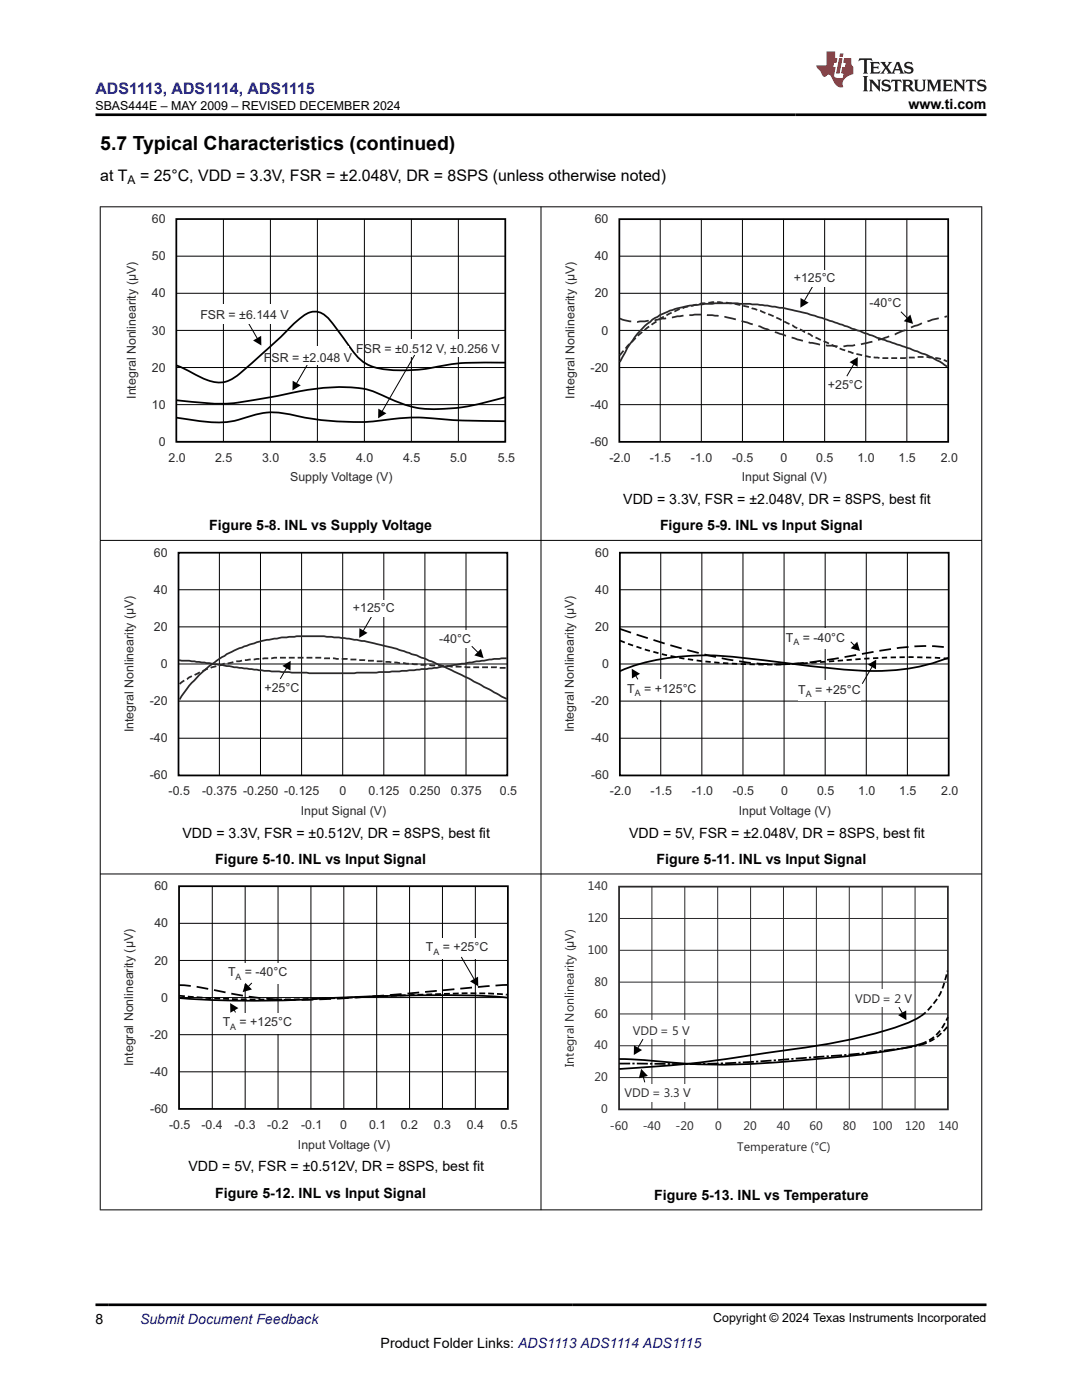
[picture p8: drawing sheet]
<svg xmlns="http://www.w3.org/2000/svg" width="216mm" height="279mm" viewBox="0 0 216 279" stroke-linecap="round" stroke-linejoin="round" font-family="sans-serif">
<g fill="none" stroke="#000" stroke-width=".2">
<path d="M35.2 51.1h65.6M35.2 58.5h65.6M44.6 43.7v44.5M54 43.7v44.5M63.3 43.7v44.5M72.7 43.7v44.5M82.1 43.7v44.5M91.5 43.7v44.5M35.2 65.9h65.6M35.2 73.3h65.6M49.5 64.4l1.9 3.2M62.4 71l-3.3 5.6"/>
<path d="M35.2 80.8h65.6M35.2 88.2h65.6"/>
</g>
<path d="M35.2 43.7h65.6v44.5h-65.6zM100.8 72.4a57 57 0 0 0-14.3 .9 29.4 29.4 0 0 1-11.9 0 9.9 9.9 0 0 1-5.3-4.7l-1.3-1.8a17.1 17.1 0 0 0-3.7-4.2 4.1 4.1 0 0 0-4.7 1.2l-4.1 4-5.8 5.2a11 11 0 0 1-5.3 3.3 10 10 0 0 1-6.1-1.9l-3.1-1.5M100.8 79.3a46.3 46.3 0 0 1-13.8 2.3 21.2 21.2 0 0 1-10.7-2.7 15.8 15.8 0 0 0-8.5-1.7 72.8 72.8 0 0 0-13.9 2.1l-2.4 .4a36.1 36.1 0 0 1-14.1 .4l-2.2-.2M35.2 83.4a46.9 46.9 0 0 0 10.1 .8l2.9-.6a15.9 15.9 0 0 1 11.1-.6 54.9 54.9 0 0 0 20.4 .5 65.8 65.8 0 0 1 11.8 .4l9.3 .2" fill="none" stroke="#000" stroke-width=".35"/>
<path d="M50.5 67.9l1.6-.9 .1 1.9zM58.4 76l1.6 .9-1.6 1z" fill="#000"/>
<g fill="#fff">
<path d="M58.3 69h11.2v3.8h-11.2z" fill-rule="evenodd"/>
<path d="M38.8 60.8h16.9v3.9h-16.9z" fill-rule="evenodd"/>
<path d="M76 67.6h19v3.5h-19z" fill-rule="evenodd"/>
</g>
<g fill="none" stroke="#000" stroke-width=".2">
<path d="M123.6 51.1h65.6M123.6 58.5h65.6M131.7 43.7v44.4M139.9 43.7v44.4M148.1 43.7v44.4M156.3 43.7v44.4M162.7 56.2l-2.2 3.9M164.5 43.7v44.4M172.8 43.7v44.4M181 43.7v44.4M82.7 70.9l-6.5 11.2M123.6 65.9h65.6"/>
<path d="M123.6 73.3h65.6M170.4 72.6l-1.4 2.5M123.6 80.8h65.6"/>
</g>
<path d="M159.7 59.5l1.7 .9-1.7 1zM169.5 72.3l1.7-1-.1 1.9zM75.5 81.6l1.6 .9-1.6 1z" fill="#000"/>
<path d="M123.6 43.7h65.6v44.5h-65.6z" fill="none" stroke="#000" stroke-width=".35"/>
<g fill="#fff">
<path d="M159.2 54h7.1v3.3h-7.1z" fill-rule="evenodd"/>
<path d="M173.4 58.7h7.3v3.5h-7.3z" fill-rule="evenodd"/>
</g>
<g fill="none" stroke="#000" stroke-width=".2">
<path d="M179.8 62.2l1.3 1.3M35.6 117.7h65.6M43.8 110.3v44.4M52 110.3v44.4M60.2 110.3v44.4M68.4 110.3v44.4M76.6 110.3v44.4M84.8 110.3v44.4M93 110.3v44.4M35.6 125.1h65.6M35.6 132.5h65.6M35.6 139.9h65.6"/>
<path d="M57.2 133.2l-1.3 2.3M74.7 122l-2.2 4M35.6 147.3h65.6"/>
</g>
<path d="M180.3 64.1l1.4-1.3 .5 1.8zM56.4 132.9l1.6-1v1.9zM71.7 125.4l1.6 .9-1.6 1z" fill="#000"/>
<path d="M123.7 72.3a25.7 25.7 0 0 1 5.5-7.7 16.9 16.9 0 0 1 9.4-3.7 62.7 62.7 0 0 1 29.9 4.1l10.5 3.8a44.1 44.1 0 0 1 8.5 3.3l1.5 1.1" fill="none" stroke="#2b292a" stroke-width=".35"/>
<path d="M123.7 70.9a30.3 30.3 0 0 1 12-9.2 21.2 21.2 0 0 1 15.4 .2 52 52 0 0 1 8 3.6l2.5 1.2a53.7 53.7 0 0 0 8 3.5 26.3 26.3 0 0 0 10.5 1.3l2.4-.1a16.8 16.8 0 0 1 6.1 .5l.4 .2" fill="none" stroke="#2b292a" stroke-width=".35" stroke-dasharray="1.2 .6" stroke-linecap="butt"/>
<path d="M123.7 63.6a10.9 10.9 0 0 0 5.5 .4l2-.2a57.2 57.2 0 0 1 9.4-1 39.5 39.5 0 0 1 12 2.8l2.5 .8a43.4 43.4 0 0 0 10.5 2.6 28.2 28.2 0 0 0 13.4-2.5l1.5-.6a44 44 0 0 1 8.5-2.8" fill="none" stroke="#2b292a" stroke-width=".35" stroke-dasharray="2.4 1.2" stroke-linecap="butt"/>
<path d="M35.6 110.3h65.6v44.5h-65.6z" fill="none" stroke="#000" stroke-width=".35"/>
<g fill="#fff">
<path d="M71.3 119.8h7v3.3h-7z" fill-rule="evenodd"/>
<path d="M87.6 125.7h7.2v3.5h-7.2z" fill-rule="evenodd"/>
</g>
<g fill="none" stroke="#000" stroke-width=".2">
<path d="M123.7 117.7h65.6M131.8 110.3v44.4M140 110.3v44.4M148.2 110.3v44.4M156.5 110.3v44.4M164.7 110.3v44.4M172.9 110.3v44.4M181.1 110.3v44.4M94.1 129l1.3 1.2M123.7 125.1h65.6M123.7 132.5h65.6M123.7 139.9h65.6"/>
<path d="M123.7 147.3h65.6"/>
</g>
<path d="M94.6 130.8l1.4-1.3 .5 1.8z" fill="#000"/>
<path d="M101.1 139.5l-9-4.8a80.9 80.9 0 0 0-14.4-5.6l-.6-.1a57.8 57.8 0 0 0-20.3-1.8 27.2 27.2 0 0 0-16.5 7 23.1 23.1 0 0 0-4.5 5.4M101.1 131.4l-3.5 .2-12.4 1.9-7.5 .6-6.5 .1-.5 .2h-9l-7.5-.4-7.5-.8-5.9-1-5.1-.5" fill="none" stroke="#2b292a" stroke-width=".35"/>
<path d="M35.8 136.5a27.1 27.1 0 0 1 12.4-4.6l2.5-.3a107.9 107.9 0 0 1 14.5-.2l6 .2 18.9 1.4 11 .3" fill="none" stroke="#2b292a" stroke-width=".35" stroke-dasharray="1.2 .6" stroke-linecap="butt"/>
<path d="M123.7 110.3h65.6v44.5h-65.6z" fill="none" stroke="#000" stroke-width=".35"/>
<g fill="#fff">
<path d="M156.7 125.4h12.5v4h-12.5z" fill-rule="evenodd"/>
<path d="M159.2 135.8h12.5v4h-12.5z" fill-rule="evenodd"/>
<path d="M125.1 135.6h12.4v4h-12.4z" fill-rule="evenodd"/>
</g>
<g fill="none" stroke="#000" stroke-width=".2">
<path d="M126.8 134.8l.5 .8M169.8 128.1l.7 .7M174.1 133l-2 3.5M42.4 176.9v44.4M48.9 176.9v44.4M55.5 176.9v44.4M62 176.9v44.4M68.6 176.9v44.4M75.2 176.9v44.4M81.7 176.9v44.4M88.3 176.9v44.4M94.8 176.9v44.4"/>
<path d="M35.7 184.3h65.6M35.7 199.1h65.6M35.7 191.7h65.6M35.7 213.9h65.6M35.7 206.5h65.6"/>
</g>
<path d="M126.1 133.5l1.6 1-1.6 .9zM169.7 129.4l1.4-1.3 .5 1.8zM173.2 132.6l1.6-1v2z" fill="#000"/>
<path d="M123.7 125.5l3.2 1.1a110.7 110.7 0 0 0 24.5 5.9 75.5 75.5 0 0 0 19.8-1.8 70.7 70.7 0 0 1 14.7-1.8l3.4 .4" fill="none" stroke="#000" stroke-width=".35" stroke-dasharray="2.4 1.2" stroke-linecap="butt"/>
<path d="M123.7 127.8a70.2 70.2 0 0 0 26.2 4.8 203.3 203.3 0 0 0 22.3-1.1 115.1 115.1 0 0 1 17.1-.1" fill="none" stroke="#000" stroke-width=".35" stroke-dasharray="1.1 .7" stroke-linecap="butt"/>
<path d="M189.2 131.3a40.6 40.6 0 0 1-18.2 2.5l-5.7-.5-10.3-1.2a87.4 87.4 0 0 0-18-1.2 39.5 39.5 0 0 0-13.3 3M35.7 176.9h65.6v44.4h-65.6z" fill="none" stroke="#000" stroke-width=".35"/>
<g fill="#fff">
<path d="M84.9 187.2h12.5v4h-12.5z" fill-rule="evenodd"/>
<path d="M44.3 202.2h12.5v4h-12.5z" fill-rule="evenodd"/>
</g>
<path d="M92 191l2.7 4.5M46.7 201.5l.3 .6" fill="none" stroke="#000" stroke-width=".2"/>
<path d="M93.8 195.8l1.6-.9v1.9zM45.9 200.2l1.7 1-1.6 .9z" fill="#000"/>
<path d="M101.3 199.1a241 241 0 0 0-29.3-.2 366.9 366.9 0 0 1-25.4 .8l-10.8-.5" fill="none" stroke="#000" stroke-width=".35"/>
<path d="M35.7 196.6a56.6 56.6 0 0 1 10.1 1.6 70.8 70.8 0 0 0 20 1.2l10.4-.7 20.3-1.8 4.8-.3" fill="none" stroke="#000" stroke-width=".35" stroke-dasharray="2.4 1.2" stroke-linecap="butt"/>
<path d="M35.7 198.7a265.9 265.9 0 0 0 36.8 .3l5.9-.3a177.3 177.3 0 0 1 22.7-.2" fill="none" stroke="#000" stroke-width=".35" stroke-dasharray="1.2 .6" stroke-linecap="butt"/>
<path d="M45.4 192.2h12.5v4h-12.5z" fill-rule="evenodd" fill="#fff"/>
<path d="M50.3 196.2l-.8 .7" fill="none" stroke="#000" stroke-width=".2"/>
<path d="M49 196.2l1.3 1.3-1.9 .5z" fill="#000"/>
<g fill="none" stroke="#2b292a" stroke-width=".2">
<path d="M130.1 177v44.4M136.6 177v44.4M143.2 177v44.4M149.8 177v44.4M156.3 177v44.4M162.9 177v44.4M169.5 177v44.4M176 177v44.4M182.6 177v44.4M123.5 196h65.6M123.5 189.7h65.6M123.5 183.3h65.6"/>
<path d="M123.5 215.1h65.6M123.5 208.7h65.6M123.5 202.4h65.6"/>
</g>
<path d="M123.5 177h65.6v44.4h-65.6z" fill="none" stroke="#2b292a" stroke-width=".35"/>
<g fill="#fff">
<path d="M169.9 197.4h11.8v3.6h-11.8z" fill-rule="evenodd"/>
<path d="M125.6 203.6h11.8v3.8h-11.8z" fill-rule="evenodd"/>
</g>
<path d="M128.3 214.8l.4 1.2" fill="none" stroke="#000" stroke-width=".2"/>
<path d="M127.9 213.3l1.4 1.4-1.8 .5z" fill="#000"/>
<path d="M123.9 216.3h14.4v3.5h-14.4z" fill-rule="evenodd" fill="#fff"/>
<path d="M19.9 41.3h176.1M20 41.2v200.3M107.9 41.2v200.3M195.9 41.2v200.3M19.9 107.8h176.1M19.9 174.4h176.1M128.3 207.4l-1.1 1.8M179.4 201l.7 1.2M19.9 241.5h176.1" fill="none" stroke="#000" stroke-width=".2"/>
<path d="M126.5 208.6l1.6 1-1.6 1zM179.2 202.6l1.6-.9 .1 1.9z" fill="#000"/>
<path d="M183.8 202.8a41.6 41.6 0 0 1-12.1 4.2l-1.3 .3a389.4 389.4 0 0 1-24.2 3.9 248.1 248.1 0 0 1-22.6 2.1M183.8 208.3a113.3 113.3 0 0 1-20.8 3 151.9 151.9 0 0 1-29.6 .7l-6.5-.5-3.4-.1" fill="none" stroke="#000" stroke-width=".35"/>
<path d="M123.5 212.3h2.5a285 285 0 0 0 37.4-1.4 173.7 173.7 0 0 0 20.4-2.4" fill="none" stroke="#000" stroke-width=".35" stroke-dasharray="2.2 .4 .4 .4" stroke-linecap="butt"/>
<path d="M183.8 202.8a13.1 13.1 0 0 0 5.2-9.1M183.8 208.3a8.5 8.5 0 0 0 5.3-5.3M183.8 208.5a10.1 10.1 0 0 0 5.2-3.6" fill="none" stroke="#000" stroke-width=".35" stroke-dasharray="1.2 .6" stroke-linecap="butt"/>
<path d="M171.5 11.6l-.2 .6 .5-.2h.6v.1v2.2l-.2 .4h1l-.2-.4v-2.2v-.1h.5l.6 .2-.2-.6zM173.6 12.4l.2 .3v1.6l-.2 .4h1.9l.1-.6a1.08 1.08 0 0 1-1.3 .2v-.7h.6l.4 .2v-.7l-.4 .2h-.6v-.5l.2-.2a1 1 0 0 1 1 .3l-.1-.5zM175.7 12.4l.9 1.1-1 1.2h.9l-.2-.2 .5-.8 .4 .8-.2 .2h1.6l-.2-.2 .2-.5h.9l.1 .5-.1 .2h.9l-.2-.4-.8-1.9h-.5l-.9 2.1-.9-1.1 .9-1h-.8l.2 .2-.4 .6-.4-.6 .2-.2zM179 12.8l.4 1h-.7zM180.7 12.5a.65 .65 0 0 0-.2 .7 .65 .65 0 0 0 .6 .5l.6 .1 .1 .3a.79 .79 0 0 1-.7 .4 .79 .79 0 0 1-.7-.5l.1 .7 .2-.1a.93 .93 0 0 0 1.1 0 .93 .93 0 0 0 .4-.9 1.46 1.46 0 0 0-1.2-.6l-.1-.3a1.09 1.09 0 0 1 1.2 .2l-.2-.6-.1 .1-.5-.2zM172.2 15.2l.2 .4v2.2l-.2 .4h1l-.2-.4v-2.2l.2-.4zM173.4 15.9l.2 .4v1.5l-.2 .4h.8l-.3-.4 .1-1.3 1.6 1.8v-2l.2-.4h-.7l.1 .2 .1 1.1-1.2-1.3zM176.2 16a.65 .65 0 0 0-.2 .8 .65 .65 0 0 0 .6 .4l.6 .2 .1 .2a.79 .79 0 0 1-.7 .4 .79 .79 0 0 1-.7-.5l.1 .7 .2-.1a.93 .93 0 0 0 1.1 .1 .93 .93 0 0 0 .4-1 1.46 1.46 0 0 0-1.2-.5l-.1-.4a1.09 1.09 0 0 1 1.2 .2l-.1-.6-.2 .1-.5-.1zM177.9 15.9l-.1 .6a.63 .63 0 0 1 .8-.3v1.6l-.3 .4h1l-.2-.4v-1.6a.66 .66 0 0 1 .8 .3l-.1-.6zM180 15.9l.2 .4v1.5l-.2 .4h1l-.2-.2-.1-.7h.5l.1 .2a.79 .79 0 0 0 1.2 .6l-1-.9a.61 .61 0 0 0 .6-.6 .61 .61 0 0 0-.5-.7zM180.8 16.2h.1a.47 .47 0 0 1 .5 .1 .47 .47 0 0 1 .1 .5l-.1 .1-.7 .1zM182.3 15.9l.2 .2a2.27 2.27 0 0 0 .4 2 1.04 1.04 0 0 0 1.7-.7v-1.3l.2-.2h-.8l.2 .4v1.1a.6 .6 0 0 1-.6 .6 .6 .6 0 0 1-.6-.6v-1.1l.3-.4zM184.9 15.9l.2 .4v1.5l-.2 .4h.8l-.3-.4v-1.4l.9 1.9 .9-1.9v1.4l-.3 .4h1l-.2-.4v-1.5l.2-.4h-.8l-.7 1.5-.6-1.5zM188.1 15.9l.2 .4v1.5l-.2 .4h1.9l.1-.6a1.09 1.09 0 0 1-1.3 .2v-.7h.6l.4 .2v-.6l-.4 .2h-.6v-.6l.2-.1a1.01 1.01 0 0 1 1 .3l-.1-.6zM190.2 15.9l.3 .4v1.5l-.3 .4h.8l-.2-.4v-1.3l1.6 1.8v-2l.2-.4h-.7l.2 .2v1.1l-1.2-1.3zM192.8 15.9l-.1 .6a.63 .63 0 0 1 .8-.3v1.6l-.3 .4h1l-.2-.4v-1.6a.66 .66 0 0 1 .8 .3l-.1-.6zM195.2 16a.65 .65 0 0 0-.2 .8 .65 .65 0 0 0 .6 .4l.6 .2 .2 .2a.79 .79 0 0 1-.7 .4 .79 .79 0 0 1-.7-.5l.1 .7 .2-.1a.93 .93 0 0 0 1 .1 .93 .93 0 0 0 .5-1 1.46 1.46 0 0 0-1.3-.5v-.4a1.09 1.09 0 0 1 1.2 .2l-.2-.6-.2 .1-.5-.1z" fill="#231f20"/>
<path d="M164.9 10.3v2.7h-2l.1 .4 .8 1a.95 .95 0 0 0 1 .9 .59 .59 0 0 1 .5-.4 .59 .59 0 0 1 .5 .3l.4 .8a1.59 1.59 0 0 0 2.1 1.4 1.61 1.61 0 0 1 1-2.3l1-.3-.1-1.5a1.59 1.59 0 0 1-.3-1.7h-1.5l-.2 .9h.6l-.2 .9h-.5l-.2 .9v.3l.4 .1-.1 .9h-.7a.73 .73 0 0 1-1-.7l.3-1.5h-.5l.1-.9h.5l.2-.9h-.5v-1.3zM167.4 11.6l-.6 3.1h.7l.6-3.1zM167.6 10.7l-.1 .6h.7l.1-.6z" fill="#ed1c24"/>
<path d="M19 22.9h177.8M19 260.4h177.8" fill="none" stroke="#000" stroke-width=".53"/>
<text font-size="3.9" x="20" y="29.9">5.7 Typical Characteristics (continued)</text>
<text font-size="3.2" fill="#00f" x="19" y="18.7">ADS1113, ADS1114, ADS1115</text>
<g font-size="3.2">
<text x="20" y="36.1">at T</text>
<text x="27.9" y="36.1">= 25°C, VDD = 3.3V, FSR = ±2.048V, DR = 8SPS (unless otherwise noted)</text>
</g>
<g font-size="2.8">
<text x="181.3" y="21.8">www.ti.com</text>
<text x="124.4" y="100.6">VDD = 3.3V, FSR = ±2.048V, DR = 8SPS, best fit</text>
<text x="41.7" y="105.8">Figure 5-8. INL vs Supply Voltage</text>
<text x="131.7" y="105.8">Figure 5-9. INL vs Input Signal</text>
<text x="36.4" y="167.2">VDD = 3.3V, FSR = ±0.512V, DR = 8SPS, best fit</text>
<text x="125.6" y="167.2">VDD = 5V, FSR = ±2.048V, DR = 8SPS, best fit</text>
<text x="43" y="172.4">Figure 5-10. INL vs Input Signal</text>
<text x="131" y="172.4">Figure 5-11. INL vs Input Signal</text>
<text x="37.6" y="233.8">VDD = 5V, FSR = ±0.512V, DR = 8SPS, best fit</text>
<text x="43" y="239">Figure 5-12. INL vs Input Signal</text>
<text x="130.5" y="239.5">Figure 5-13. INL vs Temperature</text>
<text x="19" y="264.2">8</text>
<text x="75.9" y="269">Product Folder Links: ADS1113 ADS1114 ADS1115</text>
</g>
<text font-size="2.8" fill="#00f" x="27.9" y="264.2">Submit Document Feedback</text>
<g font-size="2.5">
<text x="19" y="21.9">SBAS444E – MAY 2009 – REVISED DECEMBER 2024</text>
<text x="142.3" y="263.9">Copyright © 2024 Texas Instruments Incorporated</text>
</g>
<g font-size="2.5" fill="#2b292a">
<text x="30.3" y="44.5">60</text>
<text x="118.7" y="44.5">60</text>
<text x="30.3" y="51.9">50</text>
<text x="118.7" y="51.9">40</text>
<text x="30.3" y="59.4">40</text>
<text x="118.7" y="59.4">20</text>
<text x="158.4" y="56.3">+125°C</text>
<text x="40" y="63.6">FSR = ±6.144 V</text>
<text x="173.5" y="61.3">-40°C</text>
<text x="30.3" y="66.8">30</text>
<text x="71.1" y="70.5">FSR = ±0.512 V, ±0.256 V</text>
<text x="120" y="66.8">0</text>
<text x="30.3" y="74.2">20</text>
<text x="52.7" y="72.3">FSR = ±2.048 V</text>
<text x="117.9" y="74.2">-20</text>
<text x="165.2" y="77.7">+25°C</text>
<text x="27.1" y="79.6" transform="rotate(-90 27.1 79.6)">Integral Nonlinearity (µV)</text>
<text x="30.3" y="81.6">10</text>
<text x="114.6" y="79.6" transform="rotate(-90 114.6 79.6)">Integral Nonlinearity (µV)</text>
<text x="117.9" y="81.6">-40</text>
<text x="31.7" y="89">0</text>
<text x="117.9" y="89">-60</text>
<text x="33.6" y="92.2">2.0</text>
<text x="42.9" y="92.2">2.5</text>
<text x="52.3" y="92.2">3.0</text>
<text x="61.7" y="92.2">3.5</text>
<text x="71" y="92.2">4.0</text>
<text x="80.4" y="92.2">4.5</text>
<text x="89.8" y="92.2">5.0</text>
<text x="99.3" y="92.2">5.5</text>
<text x="121.6" y="92.2">-2.0</text>
<text x="129.7" y="92.2">-1.5</text>
<text x="137.9" y="92.2">-1.0</text>
<text x="146.1" y="92.2">-0.5</text>
<text x="155.7" y="92.2">0</text>
<text x="162.9" y="92.2">0.5</text>
<text x="171.1" y="92.2">1.0</text>
<text x="179.3" y="92.2">1.5</text>
<text x="187.7" y="92.2">2.0</text>
<text x="57.9" y="96.1">Supply Voltage (V)</text>
<text x="148" y="96.1">Input Signal (V)</text>
<text x="30.7" y="111.1">60</text>
<text x="118.8" y="111.1">60</text>
<text x="30.7" y="118.5">40</text>
<text x="118.8" y="118.5">40</text>
<text x="30.7" y="125.9">20</text>
<text x="70.4" y="122.1">+125°C</text>
<text x="118.8" y="125.9">20</text>
<text x="87.7" y="128.3">-40°C</text>
<text x="156.8" y="128">T</text>
<text x="160.2" y="128">= -40°C</text>
<text x="32.1" y="133.3">0</text>
<text x="120.2" y="133.3">0</text>
<text x="29.9" y="140.7">-20</text>
<text x="52.8" y="138.1">+25°C</text>
<text x="118" y="140.7">-20</text>
<text x="125.2" y="138.2">T</text>
<text x="128.5" y="138.2">= +125°C</text>
<text x="159.3" y="138.4">T</text>
<text x="162.7" y="138.4">= +25°C</text>
<text x="26.7" y="146.2" transform="rotate(-90 26.7 146.2)">Integral Nonlinearity (µV)</text>
<text x="29.9" y="148.1">-40</text>
<text x="114.5" y="146.2" transform="rotate(-90 114.5 146.2)">Integral Nonlinearity (µV)</text>
<text x="118" y="148.1">-40</text>
<text x="29.9" y="155.6">-60</text>
<text x="118" y="155.6">-60</text>
<text x="33.6" y="158.7">-0.5</text>
<text x="40.3" y="158.7">-0.375 -0.250 -0.125</text>
<text x="67.7" y="158.7">0</text>
<text x="73.5" y="158.7">0.125</text>
<text x="81.7" y="158.7">0.250</text>
<text x="89.9" y="158.7">0.375</text>
<text x="99.8" y="158.7">0.5</text>
<text x="121.7" y="158.7">-2.0</text>
<text x="129.8" y="158.7">-1.5</text>
<text x="138" y="158.7">-1.0</text>
<text x="146.2" y="158.7">-0.5</text>
<text x="155.9" y="158.7">0</text>
<text x="163" y="158.7">0.5</text>
<text x="171.2" y="158.7">1.0</text>
<text x="179.4" y="158.7">1.5</text>
<text x="187.8" y="158.7">2.0</text>
<text x="60" y="162.7">Input Signal (V)</text>
<text x="147.4" y="162.7">Input Voltage (V)</text>
<text x="30.8" y="177.7">60</text>
<text x="117.3" y="177.7">140</text>
<text x="30.8" y="185.1">40</text>
<text x="117.3" y="184">120</text>
<text x="85" y="189.8">T</text>
<text x="88.4" y="189.8">= +25°C</text>
<text x="114.5" y="189.1" transform="rotate(-90 114.5 189.1)">µ</text>
<text x="117.3" y="190.4">100</text>
<text x="30.8" y="192.5">20</text>
<text x="45.5" y="194.8">T</text>
<text x="48.9" y="194.8">= -40°C</text>
<text x="118.6" y="196.7">80</text>
<text x="32.2" y="199.9">0</text>
<text x="118.6" y="203.1">60</text>
<text x="170.6" y="200.1">VDD = 2 V</text>
<text x="30" y="207.3">-20</text>
<text x="44.4" y="204.8">T</text>
<text x="47.8" y="204.8">= +125°C</text>
<text x="118.6" y="209.4">40</text>
<text x="126.3" y="206.6">VDD = 5 V</text>
<text x="26.5" y="212.8" transform="rotate(-90 26.5 212.8)">Integral Nonlinearity (µV)</text>
<text x="30" y="214.7">-40</text>
<text x="114.5" y="212.9" transform="rotate(-90 114.5 212.9)">Integral Nonlinearity ( V)</text>
<text x="118.6" y="215.8">20</text>
<text x="124.6" y="218.9">VDD = 3.3 V</text>
<text x="30" y="222.1">-60</text>
<text x="33.7" y="225.3">-0.5</text>
<text x="40.2" y="225.3">-0.4</text>
<text x="46.8" y="225.3">-0.3</text>
<text x="53.3" y="225.3">-0.2</text>
<text x="60.1" y="225.3">-0.1</text>
<text x="67.9" y="225.3">0</text>
<text x="73.6" y="225.3">0.1</text>
<text x="80" y="225.3">0.2</text>
<text x="86.6" y="225.3">0.3</text>
<text x="93.1" y="225.3">0.4</text>
<text x="99.9" y="225.3">0.5</text>
<text x="120" y="222.1">0</text>
<text x="121.7" y="225.5">-60</text>
<text x="128.2" y="225.5">-40</text>
<text x="134.8" y="225.5">-20</text>
<text x="142.7" y="225.5">0</text>
<text x="148.4" y="225.5">20</text>
<text x="155" y="225.5">40</text>
<text x="161.5" y="225.5">60</text>
<text x="168.2" y="225.5">80</text>
<text x="174.1" y="225.5">100</text>
<text x="180.6" y="225.5">120</text>
<text x="187.3" y="225.5">140</text>
<text x="59.5" y="229.2">Input Voltage (V)</text>
<text x="147.1" y="229.6">Temperature ( C)</text>
<text x="162.5" y="229.6">°</text>
</g>
<text font-size="2.4" x="25.5" y="36.7">A</text>
<g font-size="1.8" fill="#2b292a">
<text x="158.3" y="128.7">A</text>
<text x="126.7" y="138.9">A</text>
<text x="160.8" y="139.1">A</text>
<text x="86.5" y="190.6">A</text>
<text x="47" y="195.5">A</text>
<text x="46" y="205.5">A</text>
</g>
</svg>
